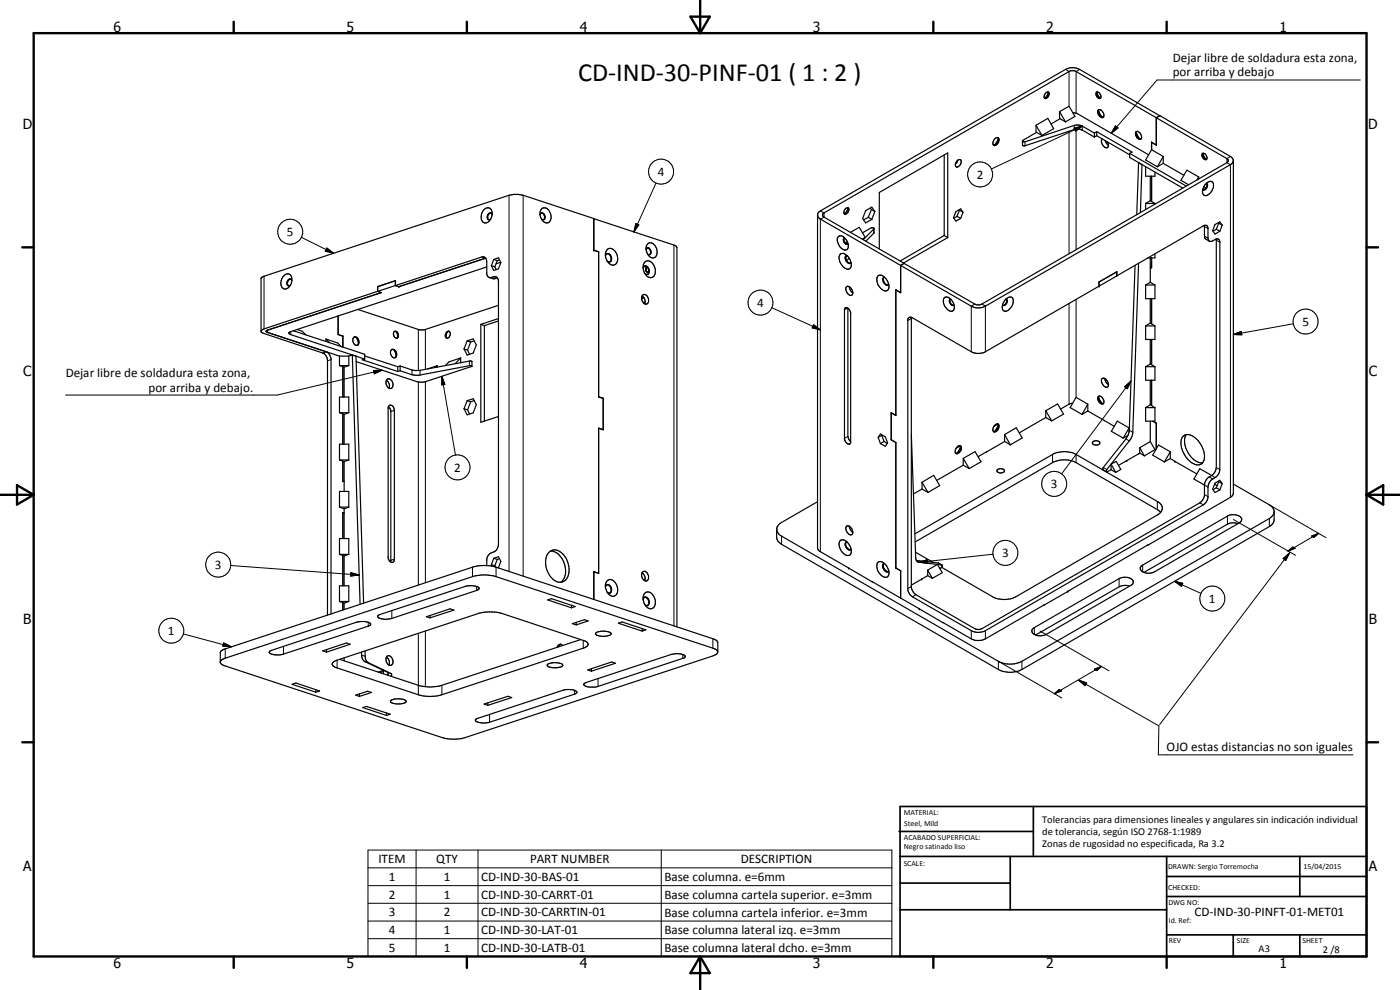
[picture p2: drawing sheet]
<svg xmlns="http://www.w3.org/2000/svg" width="420mm" height="297mm" viewBox="0 0 420 297" stroke-linecap="round" stroke-linejoin="round" font-family="sans-serif">
<g fill="none" stroke="#000" stroke-width=".35">
<path d="M310.9 37.6l3.6-2.1 1.7 3.1-3.5 2M310.9 37.6l1.8 3M310.9 37.6v2l1.8 1M311.1 39.7l-4.2 2.5v1.4l.7 .1 15.4-5 1.8 .3 3.7 2.1M313.5 29.5h.1M314.6 27.6a1.28 1.28 0 0 0-1 1.9M314.6 27.6a1.19 1.19 0 0 1 .1 1.3 1.19 1.19 0 0 1-1.1 .6M314.6 27.6l.1 .1M314.6 27.7l-.4 1-.6 .8M314.7 27.7a1.44 1.44 0 0 1-1.1 1.8M318 33.5l2.8-1.6 1.8 3-2.8 1.7M318 33.5l1.8 3.1"/>
<path d="M318 33.5v2l1.8 1.1M318.2 35.6l-2.8 1.6M322 33.9l1.5 .3 21.2 12.2M328.5 39.9v1.2M328.5 39.9l-3.9-2.2-1.6-.2-15.4 5-.7-.2M329.1 27.7l1.1 1.8M329.1 39.5l10.7 6.1-.8 .4M329.1 39.5v1.2M329.1 39.5l-.6 .4M329.2 27.6a1.29 1.29 0 0 0 1.1 1.9M329.3 27.6a1.29 1.29 0 0 1 .9 1.9M329.3 27.6a1.14 1.14 0 0 0-.2 1.3 1.14 1.14 0 0 0 1.1 .6"/>
<path d="M329.6 33a1.29 1.29 0 0 1 1.7 1.4v.4a.63 .63 0 0 1-.6 .5 .63 .63 0 0 1-.6-.3 1.66 1.66 0 0 1-.5-2zM329.7 33.1a1.63 1.63 0 0 0 1.4 2.1M329.7 33.1l.3 1 .9 1.1M329.8 32.9l-.1 .2M341 39.6l.5 1.3 .7 .8M341 39.6a1.63 1.63 0 0 0 1.4 2.1M341.1 39.5l-.3 .2v.6l.4 1 .6 .5 .6-.1M341.1 39.5a1.56 1.56 0 0 1 1.3 2.2M341.1 39.5l-.1 .1M347 35.3v8.3l-1.4-.9M347 35.3l1.1-.6 21.2 12.2 .6 .6 .3 .7M348.1 34.7v.1"/>
<path d="M348.1 34.7l-1.1 .6M348.1 34.7l-24.1-13.9a4.5 4.5 0 0 0-4.2 0l-73.6 42.5-.6 .5-.2 .7M283.4 46.5v24.2M287.4 48.1l-.7 1.2M287.4 48l.4-.1a.85 .85 0 0 1 .8 .6 .85 .85 0 0 1-.4 .9l-.6 .6a.68 .68 0 0 1-.9-.2 .68 .68 0 0 1 .1-.9zM298.1 43.6h.3M298.4 41.8a.71 .71 0 0 1 .8-.6 .71 .71 0 0 1 .6 .7 1.43 1.43 0 0 1-1.7 1.7 1.49 1.49 0 0 1 .3-1.8zM299.5 41.3l.1 .1M299.6 41.4a1.81 1.81 0 0 1-1.2 2.2M299.6 41.4l-.4 1.1-.8 1.1M329.1 40.7l9.9 5.7M329.1 40.7l-.6 .4"/>
<path d="M330.8 41.7a1.72 1.72 0 0 0 1.6 2.5l.3-.5-.3-1.1M331.7 42.2l1 1.4M339 46v1.2l16 9.2M339 46l17 9.8M343.8 50v2.9h2.8v-1.3M345.2 52.9v7.3M345.6 42.7v2.2M345.6 52.9v7.6M345.6 42.7l1.4 .8M345.6 44.9l-1.8 3.1 3.5 2M345.6 44.9l3.5 2M347 43.5h.1"/>
<path d="M349.1 49l6.2 3.6M349.1 46.9l-1.8 3.1M349.1 49l-1.8 1M349.1 46.9v2.1M359.7 53.1l-.5 .9M359.7 53.1v.6M359.7 53.1l-3.5-2-1.8 3 2.3 1.3M360.8 46.1a1.14 1.14 0 0 1 1.2 .5 1.14 1.14 0 0 1-.1 1.3 1.33 1.33 0 0 1-1.1-1.8zM361 46.1a1.4 1.4 0 0 0 1.1 1.7M361 46.1l1 1.7M361 46v.1M361.3 56l.6 .4"/>
<path d="M361.8 55.3a1.29 1.29 0 0 1 1.1-.9 1.29 1.29 0 0 1 1.2 .6 3 3 0 0 1-2.5 3.7 1.77 1.77 0 0 1-.2-2.8zM361.9 56.4l-.6 .5h-.3M362 55a1.14 1.14 0 0 1 .2 1.3 1.14 1.14 0 0 1-1.1 .6l-.1-.1M362.1 55.1l.1 .7-.3 .6M370.2 48.2v99.8l-.2 .5-.7 .7-17.7 10.2M370.2 48.2l-.3 .7-.6 .5-73.6 42.5a4.5 4.5 0 0 1-4.2 0l-21.2-12.3M145.1 63.1a1.47 1.47 0 0 1 1.9-.6 1.47 1.47 0 0 1 .7 1.9 2.35 2.35 0 0 1-2.4 2.4 2.54 2.54 0 0 1-.2-3.7zM145.7 77.5l-26 8.5M145.7 77.5h.1M147.4 63.9h-.2a1.23 1.23 0 0 0-.5 2.1M147.5 79.7l1 .4M147.7 64.4a.74 .74 0 0 0-.9-.5 .74 .74 0 0 0-.5 .9 .7 .7 0 0 0 .1 .9 .7 .7 0 0 0 .9 0"/>
<path d="M148.2 77.9l1.4-.6 .7 1.5-.7 1.8-1.4 .6-.7-1.5M148.2 77.9l1.1 .3M148.2 77.9l-.7 1.8M149.3 78.2l-.8 1.9M149.9 78l-.6 .2M150.3 78.7l-1.4 .5M162.1 64.4a.62 .62 0 0 1 .4-.5 .62 .62 0 0 1 .7 .2 .97 .97 0 0 1 .5 1 .97 .97 0 0 1-.8 .8l-.4-.2M162.4 63.9a1.23 1.23 0 0 1 .7 2.1M162.5 62.7a1.76 1.76 0 0 1 2.7 1.4 1.73 1.73 0 0 1 .1 1.8 1.73 1.73 0 0 1-1.6 .9 2.93 2.93 0 0 1-1.2-4.1zM178.2 65.6v9.5l1.5 .5M178.2 75.1l1.5 .4M179.7 75.5v43.6l1.3 .4"/>
<path d="M179.7 75.5l-.1 .1M182.1 76.1a1.5 1.5 0 0 1 .9 2.5M182.1 76.1a1.37 1.37 0 0 1 1.4 1 1.37 1.37 0 0 1-.5 1.5M182.1 76.1l-.4 .7M182.2 74.9a1.65 1.65 0 0 1 2.7 .9 2.39 2.39 0 0 1-.7 3.7 3 3 0 0 1-2-4.6zM182.2 78.3l.8 .3M193.5 79.8a1.37 1.37 0 0 1 1.3 1 1.37 1.37 0 0 1-.5 1.5M193.5 79.8l.5 .2M193.5 79.8l-.5 .7M193.5 78.7a1.68 1.68 0 0 1 2.7 .8 2.39 2.39 0 0 1-.7 3.8 2.87 2.87 0 0 1-2.4-3.8zM194 80l-.3 1.1 .5 .5M194.2 74.4a1.1 1.1 0 0 1 1.1 .8 1.1 1.1 0 0 1-.5 1.3l-.5-.3"/>
<path d="M194.2 74.4l-.3 .5M194.2 74.4a1.21 1.21 0 0 1 .7 2.1M194.4 73.2a1.81 1.81 0 0 1 2.7 1.4 1.82 1.82 0 0 1-1.3 2.8 2.85 2.85 0 0 1-1.4-4.2zM245.4 64.5v99.8l.5 1.1 8.8 5M245.4 64.5l.2 .7 .6 .5 24.1 13.9M247 64.2l74-42.9 .6-.1 1.1 .1 45.5 26.3 .4 .4v.3l-.4 .5-73.5 42.4-.8 .3-1.1-.1-45.5-26.2-.4-.5zM251.6 71a1.37 1.37 0 0 1 2.1 .6 2.48 2.48 0 0 1 .4 3.3 2.8 2.8 0 0 1-2.8-3.3zM252.1 76.3a2.06 2.06 0 0 1 2.9 1.4 2.46 2.46 0 0 1 0 2.9 2.33 2.33 0 0 1-2.7-1.6 2.62 2.62 0 0 1-.2-2.7zM253.4 71.4a1.33 1.33 0 0 0 1.1 1.8M253.5 71.4a1.06 1.06 0 0 0-.2 1.3 1.06 1.06 0 0 0 1.2 .5M253.9 76.7a1.66 1.66 0 0 0 1.4 2.3M254.2 76.7h-.2a1.45 1.45 0 0 0-.2 1.5 1.45 1.45 0 0 0 1.4 .8l.2-.2"/>
<path d="M254.3 76.8l-.5 .5M254.3 72.5l-.6 .4M254.5 62.4a1.17 1.17 0 0 0-1.1 1.7M254.5 62.4a1.37 1.37 0 0 1-1.1 1.8M254.5 62.4l-1 1.8M254.6 62.4a1.16 1.16 0 0 1-.1 1.2 1.16 1.16 0 0 1-1.1 .5M254.8 77.5l-.7 .7M255.2 69.7l2.7-1.5 1.8 3-.9 .6M258.9 69.8l2.5-1.4 .6-.1 .3 .2-.1 1.5-2.4 2.4M260.6 65.2l1.1 .6M260.6 65.2l-1.4 .8M261.2 62.4l.3 .5"/>
<path d="M261.5 62.9l1 .6M261.5 62.9l-.9 2.3M262.3 68.6l-3.2 3.3M262.5 63.5l-.8-1.4-1.9 1.1-.9 2.4 .9 1.3 1.9-1.1M262.5 63.5l-.8 2.3M270.3 79.6v8.2l-1.5-.8M271.3 79l-1 .6M271.3 79h.1M283.4 70.7l1 .6M283.4 70.7l-13.3 7.6M284.4 71.3l-13.2 7.6M284.4 71.3v-25.4l-20.5 11.8v17"/>
<path d="M287.2 64.9l1.1 .6M287.2 64.9l-.9 .6M287.9 62.9v.2M287.9 63.1l1.1 .6M287.9 63.1l-.7 1.8M289 63.7l-.7-1-1.4 .8-.7 1.8 .7 1 1.4-.8M289 63.7l-.7 1.8M340.6 79.6l-1.7 49.5-.4 1.5M341.7 79l-1.8 51.4-.5 1.2-7.2 9.3-.2 .5 .3 .2 1.1-.7M342.3 63.8l.4-14.4-1-.6-.5 15.6M343.8 61v1.9M343.8 61h2.8"/>
<path d="M345.2 77.4v7.3M345.2 60.2l1.4 .8M345.2 60.2l-1.4 .8M345.6 77.4v3l-.4-.2M346.6 61v.3M346.6 76.2v1.2h-2.1M361.5 67.6l.1 3.7 .3 .5 1.1 .6M365 71.7v68.6a3.1 3.1 0 0 1-1.4 2.4M365 68.8l-.9 .5M365 68.8l1.1 .6M365.7 66.8v.2M365.7 67l-.7 1.8"/>
<path d="M365.7 67l1.1 .6M366.8 67.6l-.7-1.1-1.5 .9-.7 1.8 .7 1 1.5-.8M366.8 67.6l-.7 1.8M78.3 99.4l.7 .6 17.8 5.9a2.53 2.53 0 0 1 1.5 2.3v76.3M78.3 99.4v-15.8l.3-.4 74.2-24.6 1.3-.3 2.9 .3 45.8 15.1 .3 .6v113.8M80.1 99.1l-.3 .3 .5 .3M80.1 99.1l.2 .6M80.3 99.7l.1 .1M80.3 99.7l21.6 7.1M80.7 98.9l-.6 .4M85.2 82.7a1.36 1.36 0 0 1 1.7-.4 1.36 1.36 0 0 1 .7 1.6 2.49 2.49 0 0 1-2.4 2.8 2.47 2.47 0 0 1 0-4zM87.3 83.7a1.21 1.21 0 0 0-.7 2.1"/>
<path d="M87.6 84.2a.68 .68 0 0 0-.8-.5 .68 .68 0 0 0-.6 .7 .75 .75 0 0 0-.1 1 .75 .75 0 0 0 1.1 .2M88 99.2l21.5 7.1v1.4M88.2 99.2l.1 .1M89.1 98.8l1.6 .6 1.1 1.1M101.5 94.8v5.6M113.3 86h.1M113.3 86v1.4l1.1 .4M114.4 87.8h.1M118.3 99.5a1.05 1.05 0 0 1 1.2 .7 1.05 1.05 0 0 1-.6 1.3 1.38 1.38 0 0 1-.6-2zM118.4 99.4a1.2 1.2 0 0 1 1 1.6M118.6 84.2l-5.2 1.8v1.4l1 .4-34.3 11.3M118.6 85.7l-39.4 13-.6 .3-.3 .4"/>
<path d="M118.6 84.2h.1M118.6 84.2v1.5M118.6 85.7l1.1 .3M118.7 85.7v-1.5l-5.4 1.8M118.7 85.7l1 .3M119 99.7l.4 1.3M134.2 99.7l-.4 1.3M134.8 99.4a1.19 1.19 0 0 0-1 1.6M134.8 99.4a1.25 1.25 0 0 1-.6 2.1M134.8 99.4a1.1 1.1 0 0 0-1.1 .8 1.1 1.1 0 0 0 .5 1.3M144.3 97.3v29.4l5.3-1.7M144.3 97.3l1.1 .4"/>
<path d="M145.4 97.7v28.7M146.1 80.1l-58.8 19.4-.6 .4 .6 .5 22.2 7.3M146.8 83.3l1.3 .4 1.2-.3M148.5 80.1l.4 .8M149.3 83.4l-.6-.4-1.2 .2a1.06 1.06 0 0 1-1.4-1v-3.7a1.23 1.23 0 0 0-1.5-1.4l-25.9 8.6M149.3 83.4l.3 1.1v78.8a2.53 2.53 0 0 1-2.1 2.6l-.5 .2-.7 1.1-.2 2.5M149.6 91.6l-22.4 7.4-1.4-.1-18.5-6.1M149.6 95.6l-5.3 1.7M149.6 96.3l-4.2 1.4M192.7 88.8l.5 .5M192.9 88.6l.3-.3a1.69 1.69 0 0 1 1.4 2.4l-.3 .4a1.41 1.41 0 0 1-1.5-.4 1.41 1.41 0 0 1-.2-1.5zM193.2 89.3l-.6 .2"/>
<path d="M193.2 89.3l.4 1.1-.1 .8M193.2 89.3l-.6 .4M193.5 82l.8 .3M193.6 90.5l-.5 .3M194 80l.2 .1M194.1 80.1a1.14 1.14 0 0 0 .1 1.5M194.2 80.1a1.57 1.57 0 0 1 .1 2.2M194.2 80.1l-.3 1M194.7 81.5l-.5 .1M253.6 92.4a1.4 1.4 0 0 1 1.7 1.4v39a.84 .84 0 0 1-.9 .5 .84 .84 0 0 1-.7-.8l-.3-.7v-39zM253.9 86.2a1.06 1.06 0 0 1 1.7 .6l.2 .3a.98 .98 0 0 1-.3 1.5 2 2 0 0 1-1.6-2.4zM254.5 92.5v38.4l.4 1.2 .4 .4"/>
<path d="M254.9 86l.4 1.3 .6 .6M263.4 82.8a1.62 1.62 0 0 1 2.5 .8 2.82 2.82 0 0 1 .4 3.6 2.64 2.64 0 0 1-3-2.3l-.2-1zM265.3 83.2a1.63 1.63 0 0 0 1.3 2.3M265.3 83.2a1.38 1.38 0 0 0-.1 1.6 1.38 1.38 0 0 0 1.4 .7l.1-.2M265.5 83.2h-.2M268.8 87v37.7l-1.3-.8M268.8 87h.1M268.8 87l1.5 .8M273.5 95.2v81.1a3.3 3.3 0 0 0 1.4 2.1l17.7 10.2 1 .3 1.1-.3 65.4-37.7 .9-1 .5-1.2v-3.2M283.4 89.3a1.94 1.94 0 0 1 2.6 1.3 1.8 1.8 0 0 1-.3 2.8 2.97 2.97 0 0 1-2.3-4.1zM285.1 89.8a1.12 1.12 0 0 0 0 1.3 1.12 1.12 0 0 0 1.2 .4M285.2 89.8a1.35 1.35 0 0 0 1.1 1.8"/>
<path d="M285.3 89.7l-.2 .1M301.9 89.7a1.23 1.23 0 0 1 1.7-.5 1.23 1.23 0 0 1 .4 1.7 3.1 3.1 0 0 1-2.6 2.5l-.5-.6v-1.2M301.9 89.7l-1 1.9M301.9 89.7a1.06 1.06 0 0 1 .2 1.3 1.06 1.06 0 0 1-1.2 .5M302 89.8a1.36 1.36 0 0 1-1.1 1.8M335.1 81.5v.1M335.1 82.8h.1M335.1 81.6l-5.3 3M335.2 81.5l-5.4 3.1v1.3M335.2 81.5l-.1 1.3-39.4 22.7a4.5 4.5 0 0 1-4.2 0l-17.7-10.1a.83 .83 0 0 0-.8-.2 .83 .83 0 0 0-.6 .7v81a3.6 3.6 0 0 0 1.4 2.2l17.7 10.1a4.5 4.5 0 0 0 4.2 0l65.4-37.7 .8-.7 .6-1.5v-3.1a3.5 3.5 0 0 1 2.4-3.1l.8-1 .4-1.3v-68.1a.86 .86 0 0 0-.4-1 .86 .86 0 0 0-1.1 .2l-1.1 .5-.8-.2-.2-.7v-3.2l-.5-.7h-.6l-26.2 15.2M343.8 85.5h2.8M343.8 85.5v4.1h2.8v-4.1"/>
<path d="M343.8 97.8v4.1h2.8v-4.1M343.8 97.8h2.8M345.2 80.1l.4 .2M345.2 89.6v7.3M345.2 96.9l1.4 .9M345.2 96.9l-1.4 .9M345.2 84.7l1.4 .8M345.2 84.7l-1.4 .8M345.6 89.6v7.6M97.8 101.7l3.5 1.2 1.1 1.1M97.8 101.7l1.1 1.1M97.8 101.7v.8"/>
<path d="M98.2 105.7l.6 .6 .5 1.3v76.6M101.5 100.4l1.4 .5M101.5 100.4h.1M101.5 100.4l1.4 .4M101.9 109.7h2.8M101.9 106.8v2.9M101.9 106.8h2.8M101.9 109.7l1.4 .5M102.9 100.8h.1M102.9 100.8v3.3M102.9 110v9.1M103.3 110.2v8.9"/>
<path d="M104.7 106.8v2.9M104.7 109.7l-1.4 .5M105.7 106.5l1.1 .3 2.3 74.2M105.7 106.5l2.4 74.8M105.7 106.5l-1 .3M106.1 101.3a1.08 1.08 0 0 1 1.1 0 1.08 1.08 0 0 1 .5 1.1 .94 .94 0 0 1-.6 1.2 1.54 1.54 0 0 1-1-2.3zM106.3 101.1a1.51 1.51 0 0 1 1.3 1.8M106.9 108.5l18.1 6 1.9 .2 14.7-4.7v-1.5l-.7-.2-15.1 2.9-1.9-.1-3.8-1.3M107 101.4l.6 1.6M107.6 102.9l-.5 .7M109.5 106.8l9.9 3.2M109.5 107.7l-.8 .2 10.7 3.6"/>
<path d="M116 114.1a1.97 1.97 0 0 1 .7 2.4M116.2 113.9a1.41 1.41 0 0 1 1.4 .3 1.41 1.41 0 0 1 .3 1.5 .83 .83 0 0 1-1.2 .8 1.9 1.9 0 0 1-.5-2.6zM117.4 105.1l.1-.2a1.3 1.3 0 0 1 1.5 .9 1.3 1.3 0 0 1-.6 1.6 1.51 1.51 0 0 1-1-2.3zM117.6 104.9l.8 .3M118.4 105.2l.4 .6 .1 .9M118.4 105.2l.5 1.5M118.9 106.7l-.5 .7M119.4 110v1.5M119.4 101l-.3 .5M120.1 109.8l-.7 .2M120.1 111.3l-.7 .2M120.1 109.8v1.5"/>
<path d="M131.2 109.7l-.5 .5M131.2 109.7v.5M131.2 109.7l-2.9 1M133.8 101l.3 .5M138.2 107.4l-1.6 1.7M138.2 107.4v1.4M138.2 107.4l-3.5 1.2-1.1 1.1M139.3 104.7l1 .4M140.2 102.3l1.8-.6 .9 1.8-.9 2.4-1.8 .7-.9-1.9M140.2 102.3l1.1 .3M140.2 102.3l-.9 2.4M140.3 105.1l.6 1.2"/>
<path d="M141.3 102.6l-1 2.5M141.6 109.9l-.7-.2-15.4 2.9-1.9-.2-3.5-1.1M142.3 102.3l-1 .3M179.7 119l1.3 .5M181 119.5v9.4l-1.3-.4M181 119.5h.1M329.7 119l.3 1 .9 1.2M329.7 119a1.66 1.66 0 0 0 1.4 2.1M329.8 118.9l-.1 .1M329.8 118.9a1.6 1.6 0 0 1 1.3 2.2M329.8 118.9a1.45 1.45 0 0 0-.1 1.5 1.45 1.45 0 0 0 1.4 .7M331.6 113.6l-.7-.1a1.74 1.74 0 0 0 1.4 2.6l.4-.7"/>
<path d="M331.6 113.6l.9 1.1 .2 .7M331.6 113.6a1.95 1.95 0 0 0 1.1 1.8M343.8 110v4.1h2.8v-4.1M343.8 110h2.8M345.2 101.9v7.3M345.2 114.1v7.4M345.2 109.2l1.4 .8M345.2 109.2l-1.4 .8M345.6 101.9v7.5M345.6 114.1v7.6M101.9 138h2.8M101.9 138v-4.7h2.8v4.7"/>
<path d="M101.9 123.8v-4.7h2.8v4.7M101.9 123.8h2.8M101.9 123.8l1.4 .5M101.9 138l1.4 .5M102.9 124.2v9.1M102.9 138.3v6.1l.4 .1M103.3 124.3v9M103.3 138.5v8.9M104.7 123.8l-1.4 .5M104.7 138l-1.4 .5M116.6 122l.7 1.2-.1 45.4M116.8 121.7a1.19 1.19 0 0 1 1.6 1.4v44.7a.85 .85 0 0 1-.8 1 .85 .85 0 0 1-.9-.9l-.2-.5v-45.1z"/>
<path d="M139.3 122.6l1 .4M140.2 120.2l1.8-.6 .9 1.8-.9 2.5-1.8 .6-.9-1.9M140.2 120.2l1.1 .4M140.2 120.2l-.9 2.4M140.3 123l.6 1.2M141.3 120.6l-1 2.4M142.3 120.2l-1 .4M180.9 128.9l-1.2-.5v43.6l-1.5-.4M263.6 131.2l.6-1 1.5 .9 .7 1.8-.7 1-1.5-.8M263.6 131.2l.6 1.9M264.6 130.6l-1 .6M264.6 130.6l.7 1.9"/>
<path d="M264.7 130.5l-.1 .1M265.3 132.5l-1.1 .6M265.3 132.5l1 .6M267.5 132h.1M267.5 132l1.3 .8M267.5 132l1.3 .8v37.6M268.8 124.6l-1.3-.8v8.2M273.5 130.4l1.4 37.5 .7 .8 7.1 .8-.1 .7-.5 .4M286.8 136l.2 .1M287 134.5l.3-.4a.7 .7 0 0 1 1-.3 .7 .7 0 0 1 .1 1.1 1.38 1.38 0 0 1-1.6 1.1M287 134.5l-.3 .8 .1 .7M288.2 133.8l-1.2 .7"/>
<path d="M288.2 133.7a1.68 1.68 0 0 1-1.2 2.4M288.3 133.9l-.4 1-.8 1.2M289.1 139.6l-8 4.5M289.1 137.5l3.5-2 1.8 3.1-3.5 2M289.1 137.5l1.8 3.1M289.1 137.5v2.1M289.1 139.6l1.8 1M296.1 135.6h.1M296.1 135.6l-2.6 1.4M298.1 129.5h.3M299.5 127.3l-1.2 .6M299.5 127.2a1.74 1.74 0 0 1-1.1 2.3"/>
<path d="M299.5 127.3a1.42 1.42 0 0 1 .1 1.5 1.42 1.42 0 0 1-1.5 .7 1.11 1.11 0 0 1 .2-1.6M299.5 127.3h-.5l-.7 .6M299.6 127.4l-.4 1-.8 1.1M301.5 130.4v2l1.7 1.1M301.5 130.4l3.5-2 1.8 3-3.6 2.1M301.5 130.4l1.7 3.1M301.5 132.5l-5.4 3.1M313.8 125.3l-7.9 4.6M313.8 123.2l3.6-2 1.8 3-3.6 2.1M313.8 123.2l1.8 3.1M313.8 123.2v2.1M313.8 125.3l1.8 1"/>
<path d="M321.9 121l-.8 .2-2.8 1.5M326.5 123.3l4.9 2.9M326.5 121.3l-1.8 3M326.5 123.3l-1.8 1M326.5 121.3v2M326.5 121.3l-3.6-2.1-1.7 3.1 3.5 2M327.9 132.6a1.31 1.31 0 0 1 2.2 .4 1.25 1.25 0 0 1-1.2 .6 1.25 1.25 0 0 1-1-.8zM331.4 126.2h.1M331.4 126.2l3 1.7M333.4 139.3l1.4 2.4M333.4 139.3v1.6M333.4 139.3l1.6-.9 1.4 2.4-1.6 .9"/>
<path d="M338.1 138.2h.1M338.1 138.2l-2.4 1.4M338.5 130.6l-.6 1.1-6.9 8.7v.6l1.1 .6M338.5 130.6l-1.4 .8M338.9 128.4l-3.6-2-1.8 3 3.6 2M338.9 128.4l-1.8 3M338.9 128.4v1.1M341.7 136.1l-3.6 2.1M341.7 136.1v.1M342 135.9l-.3 .2M342 134.3l1.4 2.5M342 134.3v1.6"/>
<path d="M342 135.9l1.4 .9M343.8 122.3v4.1h2.8v-4.1M343.8 122.3h2.8M345.2 126.4v6.1M345.2 121.5l1.4 .8M345.2 121.5l-1.4 .8M345.2 132.5l1.4 2.4M345.2 132.5l-3.2 1.8M346 126.4l1 .6zM346.6 134.9l.2 .1M346.6 134.9l-3.2 1.9M347 127v7.7"/>
<path d="M351.2 137.6l1.4 .8M351.2 135.6l-1.7 3M351.2 137.6l-1.7 1M351.2 135.6v2M351.2 135.6l-3.5-2.1-1.8 3.1 3.6 2M352.6 138.4l6.6 3.8M355 130.9a2.54 2.54 0 0 1 3.8 .6 6.8 6.8 0 0 1 2.3 7 2.17 2.17 0 0 1-3.4 .4 7.2 7.2 0 0 1-3-7.4zM356.1 130.4a5.5 5.5 0 0 0 .5 5.6 4.7 4.7 0 0 0 4.3 2.9M101.9 152.1v-4.7h2.8v4.7M101.9 152.1h2.8M101.9 152.1l1.4 .6M103.3 153.9l-.4-.1v7.8"/>
<path d="M103.3 152.7v8.9M104.7 152.1l-1.4 .6M254 157.9a1.55 1.55 0 0 1 1.9 1.6v.4a.69 .69 0 0 1-.5 .6 .69 .69 0 0 1-.7-.3l-.8-1.2zM254.9 157.9l.4 1.3 .6 .5M276.7 146.7l-2.6 1.5M276.7 144.7v2M276.7 144.7l3.5-2.1 1.8 3.1-3.5 2M276.7 144.7l1.8 3M276.7 146.7l1.8 1M299.4 140.8a1.36 1.36 0 0 1 2 .5 1.23 1.23 0 0 1-1.1 .6 1.23 1.23 0 0 1-1.1-.8zM333.4 140.9l1.4 .8M348.3 153.7l-.7-.6-24.7-14.3a7.8 7.8 0 0 0-7 0l-41.3 23.8"/>
<path d="M351.6 159.4v.1M351.6 159.4l-31.1 18M363.6 142.7l-3.5-2.1-1.8 3.1 3.2 1.8M363.6 142.7a3.4 3.4 0 0 0-2.1 2.8M364.5 145.3l.8 .4M365 146.3l-.9 .6M365 146.3l1.1 .7M365.7 144.4v.1M365.7 144.5l-.7 1.8M365.7 144.5l1.1 .6M366.8 145.1l-.7-1-1.5 .8-.7 1.9 .7 1 1.5-.8M366.8 145.1l-.7 1.9"/>
<path d="M370.2 145.2l11.4 6.7 .7 1.2 .1 2.9a2.52 2.52 0 0 1-1.5 2l-74.2 42.9a7.8 7.8 0 0 1-7.1 0l-65-37.6a2.62 2.62 0 0 1-1.5-2l.1-2.9 .7-1.2 11.5-6.7M371.5 157.1l-1.4-.3-1.7 .5-25.1 14.4M382.4 153.7l-.4 .9-1.1 1-74.2 42.8a7.8 7.8 0 0 1-7.1 0l-65-37.5-1-.8-.5-1.1M101.9 166.3v-4.7h2.8v4.7M101.9 166.3h2.8M101.9 166.3l1.4 .5M102.9 166.7v9.1M103.3 166.8v9M104.7 166.3l-1.4 .5M147.5 169.4l1 .4M147.5 169.4l.2 .5M148.2 167.5l1.4-.5 .7 1.4-.8 1.9"/>
<path d="M148.2 167.5l1.1 .4M148.2 167.5l-.7 1.9M148.5 169.8l.2 .3M149.3 167.9l-.8 1.9M149.9 167.6l-.6 .3M164.9 165.6a2.7 2.7 0 0 1 4 .6 6.3 6.3 0 0 1 .9 7.8 3.1 3.1 0 0 1-4.6-1 5.9 5.9 0 0 1-.3-7.4zM165.2 165.4a5.1 5.1 0 0 1 4.4 4.8 4.5 4.5 0 0 1-1.3 4.5M179.6 172l-1.4-.5v8.3M181.7 176.1a1.67 1.67 0 0 1 1-2.2 1.67 1.67 0 0 1 2.2 1.3 2.39 2.39 0 0 1-.7 3.7l-1.1-.3-.9-1M181.7 176.1l.5 1.5M182.1 175.5a1.36 1.36 0 0 1 1.4 .9 1.36 1.36 0 0 1-.5 1.6M182.1 175.5l-.4 .6"/>
<path d="M182.1 175.5a1.46 1.46 0 0 1 1.2 1 1.46 1.46 0 0 1-.3 1.5M182.2 177.7l.8 .3M192.7 171.9a1.93 1.93 0 0 1 .8 2.3M192.9 171.6l.3-.2a1.56 1.56 0 0 1 1.4 2.1 .89 .89 0 0 1-.8 .9 .89 .89 0 0 1-.9-.8l-.3-.8v-.8zM193.5 179.2a1.36 1.36 0 0 1 1.3 .9 1.36 1.36 0 0 1-.5 1.6M193.5 179.2l-.5 .7M193.5 179.2a1.45 1.45 0 0 1 1.2 1 1.45 1.45 0 0 1-.4 1.5M193.5 178a1.68 1.68 0 0 1 2.7 .9 2.39 2.39 0 0 1-.7 3.7 2.97 2.97 0 0 1-2-4.6zM252.1 162.3a2.06 2.06 0 0 1 2.9 1.4 2.28 2.28 0 0 1-.2 3 3.3 3.3 0 0 1-3-3.1zM253.9 162.6a1.66 1.66 0 0 0 1.4 2.3M254.2 162.6h-.2a1.39 1.39 0 0 0-.1 1.6 1.39 1.39 0 0 0 1.4 .7M254.7 170.4l7.1 4.2"/>
<path d="M254.7 170.4v.1M255.4 164.7l-.1 .2M261.8 174.6l8.5 4.9M261.8 174.5v.1M263.4 168.8a2.06 2.06 0 0 1 2.9 1.4 2.1 2.1 0 0 1-.2 3 3.2 3.2 0 0 1-2.7-4.4zM265.2 169.1a1.71 1.71 0 0 0 1.4 2.4M265.5 169.1l-.4 .1a1.49 1.49 0 0 0 0 1.6 1.49 1.49 0 0 0 1.5 .6l.1-.1M268.8 170.4l1.5 .8v8.3M268.8 170.4h.1M270.3 179.5l5.6 3.3M274.6 160.2l41.3-23.8a7.8 7.8 0 0 1 7 0l24.4 14.1a2.13 2.13 0 0 1 1.5 2 2.13 2.13 0 0 1-1.5 2l-42.4 24.5a7.8 7.8 0 0 1-7.1 0l-15.2-8.8M274.8 165.7l5.2 3"/>
<path d="M275 168.1l6.6 .8 1 .6M276.7 173.7l-3.2 1.9M278.4 172.7l-1.8 1M278.4 171.1l1.4 2.4M278.4 171.1v1.6M278.4 172.7l1.4 .8M278.4 171.1l2.9-1.8 1.5 2.5-3 1.7M320.5 177.4l-7.1 4.1M339 175.9a3.8 3.8 0 0 0-3.1 .2l-25.1 14.4M342.5 169.9l25.9-15a3.4 3.4 0 0 1 4.2 .6l-.1 .8-.6 .6-25.4 14.7a3.2 3.2 0 0 1-4.3-.9zM66.2 195.5l1.1-.7 74.9-24.7 2.9-.4 3.4 .4 65.4 21.5a1.66 1.66 0 0 1 1.5 1.2l-.1 3.1-1.4 .9-74.6 24.6-2.9 .4-3.4-.4-65.8-21.7-.7-.4-.4-.5zM80.9 195.4l26.1-8.7a5.5 5.5 0 0 1 3.9 .2 .47 .47 0 0 1 .3 .5 .47 .47 0 0 1-.4 .4l-25.7 8.5a5 5 0 0 1-4.3-.5z"/>
<path d="M96.8 195.3l7.2-2.4 1.1 .4-7.1 2.4zM98 194.9v.8M99.9 198.8l1.3-.7 42.8-14.2 1.3-.2 3.1-.1 1.9 .3 25.1 8.4a1.04 1.04 0 0 1 1.1 1 1.04 1.04 0 0 1-1.1 1.1l-43.2 14.2-1.8 .3h-2.6l-1.9-.3-25.1-8.3a1.04 1.04 0 0 1-.9-1.5zM101.9 180.5v-4.7h2.8v4.7M101.9 180.5h2.8M101.9 180.5l1.4 .5M102.9 180.8v2.2M103.3 181v1.9M103.3 197.4v.9M104.7 180.5l-1.4 .5M108.5 195.7l.2 2 .6 .7 7 3.3 .2 .5-.2 .4M109.5 195.3l.2 2.4 .4 .8 7.4 3.6-.1 .8"/>
<path d="M113.4 184.8l.4-.4 26-8.5 1-.1a3.2 3.2 0 0 1 3 .8l-.8 .6-25.7 8.4a5.8 5.8 0 0 1-3.8-.3zM116 197.2a1.99 1.99 0 0 1 .7 2.4M116.2 196.9a1.23 1.23 0 0 1 1.3 .1 1.23 1.23 0 0 1 .4 1.2v.6a.87 .87 0 0 1-.6 .9 .87 .87 0 0 1-1-.5l-.4-1.1v-.8zM128 185l7.1-2.3 1.1 .3-7.1 2.4zM129.1 184.7v.7M164.3 199.3a4.8 4.8 0 0 1 4.5 0l.1 .3a4 4 0 0 1-4 .6l-.7-.5zM164.4 180l1.1-.4 7.1 2.4-1.1 .4zM167.7 193.7l-.2 .4M168.5 193.3l-.7 .3-.4 .6M168.8 193.7a.93 .93 0 0 0-1-.3 .93 .93 0 0 0-.6 .8M171.5 181.6v.8M171.8 187.1l3.6-1.2 1.1 .4-3.6 1.2z"/>
<path d="M172.9 186.7v.8M174.3 191.9l-41.7 13.7a12.8 12.8 0 0 1-6.7 .1l-24-7.9M178.7 190a4.3 4.3 0 0 1 4.7 0 1.35 1.35 0 0 1-1.6 .9 4 4 0 0 1-3.1-.6zM185.6 187l1.1-.4 7.1 2.4-1.1 .4zM192.7 188.6v.8M193.5 181.4l.8 .3M215.4 195.5l-.3-.5-1.2-.5-65.8-21.7a12.6 12.6 0 0 0-5-.1l-75.9 24.9-.6 .3-.5 .7M275.9 182.7l7.1 4.1M283 186.8h.1M310 188.6l25.9-15a3.6 3.6 0 0 1 4.2 .6v.5l-.5 .8-25.7 14.9a3.7 3.7 0 0 1-3.9-.3l-.3-.8zM313.4 181.5h.1M313.4 181.5l-17.7 10.2a4.7 4.7 0 0 1-4.2 0l-8.5-4.9"/>
<path d="M87.7 205.3l1.1-.4 7.1 2.4-1.1 .4zM94.8 206.9v.8M106.8 208.6l3.6-1.2 1.1 .4-3.6 1.2zM107.9 208.2v.8M108.9 212.3l1.1-.3 7.1 2.3-1.1 .4zM115.1 201.1l-.8 .8M115.1 201.1v1.1M115.1 201.1l-1.6 .6M116 213.9v.8M117.3 210.2a4.7 4.7 0 0 1 4.6 .1l-.1 .4-.9 .4-2.1 .1-1.4-.4-.2-.4zM142.7 215.9l.5-.3 25.7-8.5 1.3-.2h1.4a1.27 1.27 0 0 1 1.5 1l-.7 .4-25.5 8.4-2.4 .2a1.97 1.97 0 0 1-1.8-.8zM145.3 211.2l7.1-2.3 1.2 .4-7.2 2.3z"/>
<path d="M146.4 210.9v.7M175.3 205.1l26.1-8.7a4.6 4.6 0 0 1 4.2 .5l-.4 .6-25.7 8.5-2.4 .2a1.94 1.94 0 0 1-1.9-.8zM176.4 201l7.1-2.4 1.2 .4-7.2 2.4zM177.5 200.6v.8"/>
</g>
<g fill="#000">
<circle cx="178.2" cy="75.1" r=".18"/>
<circle cx="178.2" cy="65.6" r=".18"/>
<circle cx="253.8" cy="77.3" r=".18"/>
<circle cx="119.7" cy="86" r=".18"/>
<circle cx="149.3" cy="83.4" r=".18"/>
<circle cx="329.8" cy="84.6" r=".18"/>
<circle cx="329.8" cy="85.9" r=".18"/>
<circle cx="267.5" cy="123.9" r=".18"/>
<circle cx="338.1" cy="138.2" r=".18"/>
<circle cx="352.6" cy="138.4" r=".18"/>
<circle cx="178.2" cy="171.6" r=".18"/>
<circle cx="254.7" cy="170.4" r=".18"/>
<circle cx="270.3" cy="171.2" r=".18"/>
<circle cx="276.6" cy="173.7" r=".18"/>
<circle cx="320.5" cy="177.4" r=".18"/>
<circle cx="275.9" cy="182.7" r=".18"/>
</g>
<g fill="none" stroke="#000" stroke-width=".3">
<path d="M319.8 20.8l1 .7v10.4M320.8 39.4v36.8M322.4 38.4l2.4-.6-2 1.6zM322.4 37.6v1.3M322.9 38.7v36.2M324 20.8l-1.1 .7v12.5M324.8 37.8v1.2M324.8 37.8l-27.3 12.9M334.8 37.8l.7 .6-2 1.6zM408.3 24h-61.1l-13.7 16M152.8 58.6v112.8M157 58.6v114.2"/>
<path d="M196.9 54.9l-6.7 14.7M307.6 42.5v1.2M369.3 46.9l-1.1 .7v1.2l1.1 .6v99.8M90.5 71.2l9.6 4.8M98.1 74.4l2 1.6-2.5-.6zM144.6 77.1l1.1 .4M190.8 67.1l.9 .4-1.5 2.1zM202.3 73.5v114.3M246.2 63.3l1.1 .6v1.3l-1.1 .5v99.8M253.8 77.3v.1M262.2 68.7v1.3M361.5 70.9l1 .6"/>
<path d="M361.5 68l1 .6M365 72.1l1.1 .6M79.2 82.9v15.8M80.3 99.7h.1M87.3 99.5v.9M125.5 98.8v12.4M127.7 98.8v12M147.5 83.2l1 .4M148.2 83l1.1 .4M231.6 92.3l14.6 6.7M244.2 97.5l2 1.5-2.5-.6zM254.4 92.4l-1 .6"/>
<path d="M273.5 95.5l-1.1 .7M292.6 91.2l-1.1 .7v13.6M294.7 91.2l1 .7v13.6M320.8 91.1v30.2M322.9 89.8v29.4M388.1 97.2l-17.9 3.2M97.9 105.6l-1.1 .3M99.3 107.9l-1 .3M112.1 111.2l2.5-.1-2.3 1zM114.6 111.1l-31.4 7.4h-63.5M123.6 111v1.4M125.5 114.6v60.9"/>
<path d="M126.1 111.1v1.4M127.7 114.6v60.2M132.6 112.9l.9 2.4-1 .2zM132.6 112.9l4.1 23.6M140.9 108.3v1.4M337.5 116l1.9-1.7-1.1 2.3zM339.4 114.3l-20.8 27.9M370.2 100.4l2.3-1 .2 1.1zM118.4 123.1l-1.1 .4M254.5 130.9l-1.1 .6M315.9 136.4v2.4M322.9 136.4v2.4"/>
<path d="M337.9 131.7l1 .6M338.9 129.1l1.1 .6M331.1 140.3l1.1 .6M347.3 150.5v2.4M360.1 150.9l1 .6M361.5 148.4l1 .6M361.5 145.5l1 .7M362.9 143.1l1.1 .6M363.6 142.7l1 .6M365 140.3l1.1 .5M368.4 154.9v2.4M370.2 155.9l18.6 10.7"/>
<path d="M380.9 155.6v2.4M380.9 151.5l17.1 9.8M69.2 169.7l38.6 2.8M105.3 171.8l2.5 .7-2.6 .3zM118.4 167.8l-1.1 .3M141.8 170.2v2.8M143 176v1.2M148.9 170.2v2.8M234.6 160.9v2.4M273.5 176l-1.1 .6M274.9 178.4l-1.1 .7M275.1 168.3l.8 .4"/>
<path d="M275.9 168.7l2.4-.8 .1 1.1zM281.5 168.9l1.1 .6M298 166.3l-22.1 2.4M335.9 173.6v2.5M342.9 169.5v2.1M352.5 174.4l2.5 .6-.5 .9zM352.5 174.4l8 3.7M385.1 167.6l1.9-1.7-1.1 2.3zM386.5 165.4l1.5-1.3 .7 .4zM387 165.9l-39 51.5M393.6 160.8l2.2-.8-1.5 1.2zM395.8 160l-9.3 5.4"/>
<path d="M55 190.2l14.4 3.9M67.1 192.9l2.3 1.2-2.5-.2zM67.6 194.7v2.8M85.1 193.9v2.4M101.2 198.1v2.3M108.5 196.6l1.1 .3M109.5 198.5l1.1 .4M110.5 186.7v1.2M117.6 183.2v2.3M125.5 190v18.4M127.7 189.4v16.6M175 192.2v2.3"/>
<path d="M204.9 196.4v1.1M213.9 191.6v2.9M291.5 189.2v2.5M295.7 189.2v2.5M306.7 198.4v2.5M310.4 188.3v2.1M312.2 189.4l20.6 11.9M330.6 199.9l-14.2 8.3M116.3 201.7l1.1 .4M132.6 205.6v2.8M146.9 214.4v2.3M172.4 207.1v1.2"/>
<path d="M179.5 203.6v2.4M299.6 200.9v-2.5l19.1 11M316.4 208.2l1.4-1.3 .7 .4zM323.7 204.1l2.4 .8-.4 .8zM323.7 204.1l24.1 13.7-.2 8.7h58.4M328.5 200.8l2.1-.9-1.4 1.3zM110.4 255.1h157.3v31.9h-157.3zM124.9 255.1v31.9M143.5 255.1v31.9M198.4 255.1v31.9M110.4 260.4h157.3M110.4 265.7h157.3"/>
<path d="M110.4 271h157.3M110.4 276.4h157.3M110.4 281.6h157.3"/>
<circle cx="198.4" cy="51.5" r="3.8"/>
<circle cx="294.2" cy="52.3" r="3.8"/>
<circle cx="87.1" cy="69.5" r="3.8"/>
<circle cx="228.2" cy="90.8" r="3.8"/>
<circle cx="391.8" cy="96.5" r="3.8"/>
<circle cx="137.3" cy="140.2" r="3.8"/>
<circle cx="316.4" cy="145.2" r="3.8"/>
<circle cx="65.5" cy="169.4" r="3.8"/>
<circle cx="301.7" cy="165.9" r="3.8"/>
<circle cx="363.9" cy="179.6" r="3.8"/>
<circle cx="51.4" cy="189.2" r="3.7"/>
</g>
<g fill="none" stroke="#000" stroke-width=".71">
<path d="M10.1 9.9h400v277.1h-400zM70.1 6.5v3.4M140.1 6.5v3.4M207.2 5h5.8l-2.9 4.9zM210.1 0v9.9M280.1 6.5v3.4M350.1 6.5v3.4M6.7 74.2h3.4M410.1 74.2h3.5M.1 148.5h10M5.1 145.6l5 2.9-5 2.9zM410.1 148.5h10"/>
<path d="M410.1 148.5l5-2.9v5.8zM6.7 222.7h3.4M410.1 222.7h3.5M70.1 287v3.4M140.1 287v3.4M210.1 287v10M210.1 287l2.9 5h-5.8zM280.1 287v3.4M350.1 287v3.4"/>
</g>
<g fill="none" stroke="#000" stroke-width=".51">
<path d="M269.8 249.5h40.3M270.1 242h140v45h-140zM270.1 257h140M303.2 257v16M310.1 242v15M350.1 257v30M390.1 257v12M270.1 265h33.1M270.1 273h80M350.1 269h60M350.1 263h60M350.1 280.5h60"/>
<path d="M370.1 280.5v6.5M390.1 280.5v6.5"/>
</g>
<g fill="#000">
<path d="M322.4 38.4l2.4-.6-2 1.6zM334.8 37.8l.7 .6-2 1.6zM98.1 74.4l2 1.6-2.5-.6zM190.8 67.1l.9 .4-1.5 2.1zM244.2 97.5l2 1.5-2.5-.6zM370.2 100.4l2.3-1 .2 1.1zM112.1 111.2l2.5-.1-2.3 1zM132.6 112.9l.9 2.4-1 .2zM337.5 116l1.9-1.7-1.1 2.3zM105.3 171.8l2.5 .7-2.6 .3zM275.9 168.7l2.4-.8 .1 1.1zM352.5 174.4l2.5 .6-.5 .9z"/>
<path d="M385.1 167.6l1.9-1.7-1.1 2.3zM386.5 165.4l1.5-1.3 .7 .4zM393.6 160.8l2.2-.8-1.5 1.2zM67.1 192.9l2.3 1.2-2.5-.2zM316.4 208.2l1.4-1.3 .7 .4zM323.7 204.1l2.4 .8-.4 .8zM328.5 200.8l2.1-.9-1.4 1.3z"/>
</g>
<text font-size="7.9" x="173.5" y="24.3">CD-IND-30-PINF-01 ( 1 : 2 )</text>
<g font-size="4.2">
<text x="34" y="9.6">6</text>
<text x="104" y="9.6">5</text>
<text x="174" y="9.6">4</text>
<text x="244" y="9.6">3</text>
<text x="314" y="9.6">2</text>
<text x="384" y="9.6">1</text>
<text x="6.8" y="38.7">D</text>
<text x="410.6" y="38.7">D</text>
<text x="7" y="112.9">C</text>
<text x="410.8" y="112.9">C</text>
<text x="7" y="187.1">B</text>
<text x="410.8" y="187.1">B</text>
<text x="7" y="261.4">A</text>
<text x="410.8" y="261.4">A</text>
<text x="34" y="290.4">6</text>
<text x="104" y="290.4">5</text>
<text x="174" y="290.4">4</text>
<text x="244" y="290.4">3</text>
<text x="314" y="290.4">2</text>
<text x="384" y="290.4">1</text>
</g>
<g font-size="3.9">
<text x="351.9" y="18.5">Dejar libre de soldadura esta zona,</text>
<text x="351.9" y="22.9">por arriba y debajo</text>
<text x="197.4" y="52.8">4</text>
<text x="293.1" y="53.6">2</text>
<text x="86.1" y="70.8">5</text>
<text x="227.2" y="92.1">4</text>
<text x="390.9" y="97.7">5</text>
<text x="19.7" y="113">Dejar libre de soldadura esta zona,</text>
<text x="44.6" y="117.5">por arriba y debajo.</text>
<text x="136.3" y="141.5">2</text>
<text x="315.4" y="146.5">3</text>
<text x="300.7" y="167.2">3</text>
<text x="64.5" y="170.7">3</text>
<text x="362.8" y="180.8">1</text>
<text x="50.4" y="190.5">1</text>
<text x="350.1" y="225.4">OJO estas distancias no son iguales</text>
<text x="113.6" y="259">ITEM</text>
<text x="130.9" y="259">QTY</text>
<text x="159.1" y="259">PART NUMBER</text>
<text x="222.3" y="259">DESCRIPTION</text>
<text x="116.7" y="264.3">1</text>
<text x="116.7" y="269.7">2</text>
<text x="133.2" y="264.3">1</text>
<text x="133.2" y="269.6">1</text>
<text x="144.4" y="264.3">CD-IND-30-BAS-01</text>
<text x="144.4" y="269.7">CD-IND-30-CARRT-01</text>
<text x="199.4" y="264.4">Base columna. e=6mm</text>
<text x="199.4" y="269.7">Base columna cartela superior. e=3mm</text>
<text x="116.7" y="275">3</text>
<text x="133.2" y="275">2</text>
<text x="144.4" y="275">CD-IND-30-CARRTIN-01</text>
<text x="199.4" y="275">Base columna cartela inferior. e=3mm</text>
<text x="358.5" y="275">CD-IND-30-PINFT-01-MET01</text>
<text x="116.7" y="280.3">4</text>
<text x="133.2" y="280.3">1</text>
<text x="144.4" y="280.3">CD-IND-30-LAT-01</text>
<text x="199.4" y="280.3">Base columna lateral izq. e=3mm</text>
<text x="116.7" y="285.6">5</text>
<text x="133.2" y="285.6">1</text>
<text x="144.4" y="285.6">CD-IND-30-LATB-01</text>
<text x="199.4" y="285.7">Base columna lateral dcho. e=3mm</text>
</g>
<g font-size="3.1">
<text x="312.7" y="246.8">Tolerancias para dimensiones lineales y angulares sin indicación individual</text>
<text x="312.7" y="250.4">de tolerancia, según ISO 2768-1:1989</text>
<text x="312.7" y="254">Zonas de rugosidad no especificada, Ra 3.2</text>
<text x="377.7" y="285.6">A3</text>
<text x="397" y="285.9">2 /8</text>
</g>
<g font-size="2.4">
<text x="271.2" y="244.4">MATERIAL:</text>
<text x="271.3" y="252">ACABADO SUPERFICIAL:</text>
<text x="271.4" y="247.9">Steel, Mild</text>
<text x="271.3" y="254.6">Negro satinado liso</text>
<text x="271.2" y="259.7">SCALE:</text>
<text x="350.6" y="260.8">DRAWN: Sergio Torremocha</text>
<text x="391.2" y="260.6">15/04/2015</text>
<text x="350.6" y="267">CHECKED:</text>
<text x="350.6" y="271.4">DWG NO:</text>
<text x="350.8" y="276.9">Id. Ref:</text>
<text x="350.8" y="282.8">REV</text>
<text x="371.2" y="282.9">SIZE</text>
<text x="390.9" y="282.9">SHEET</text>
</g>
</svg>
